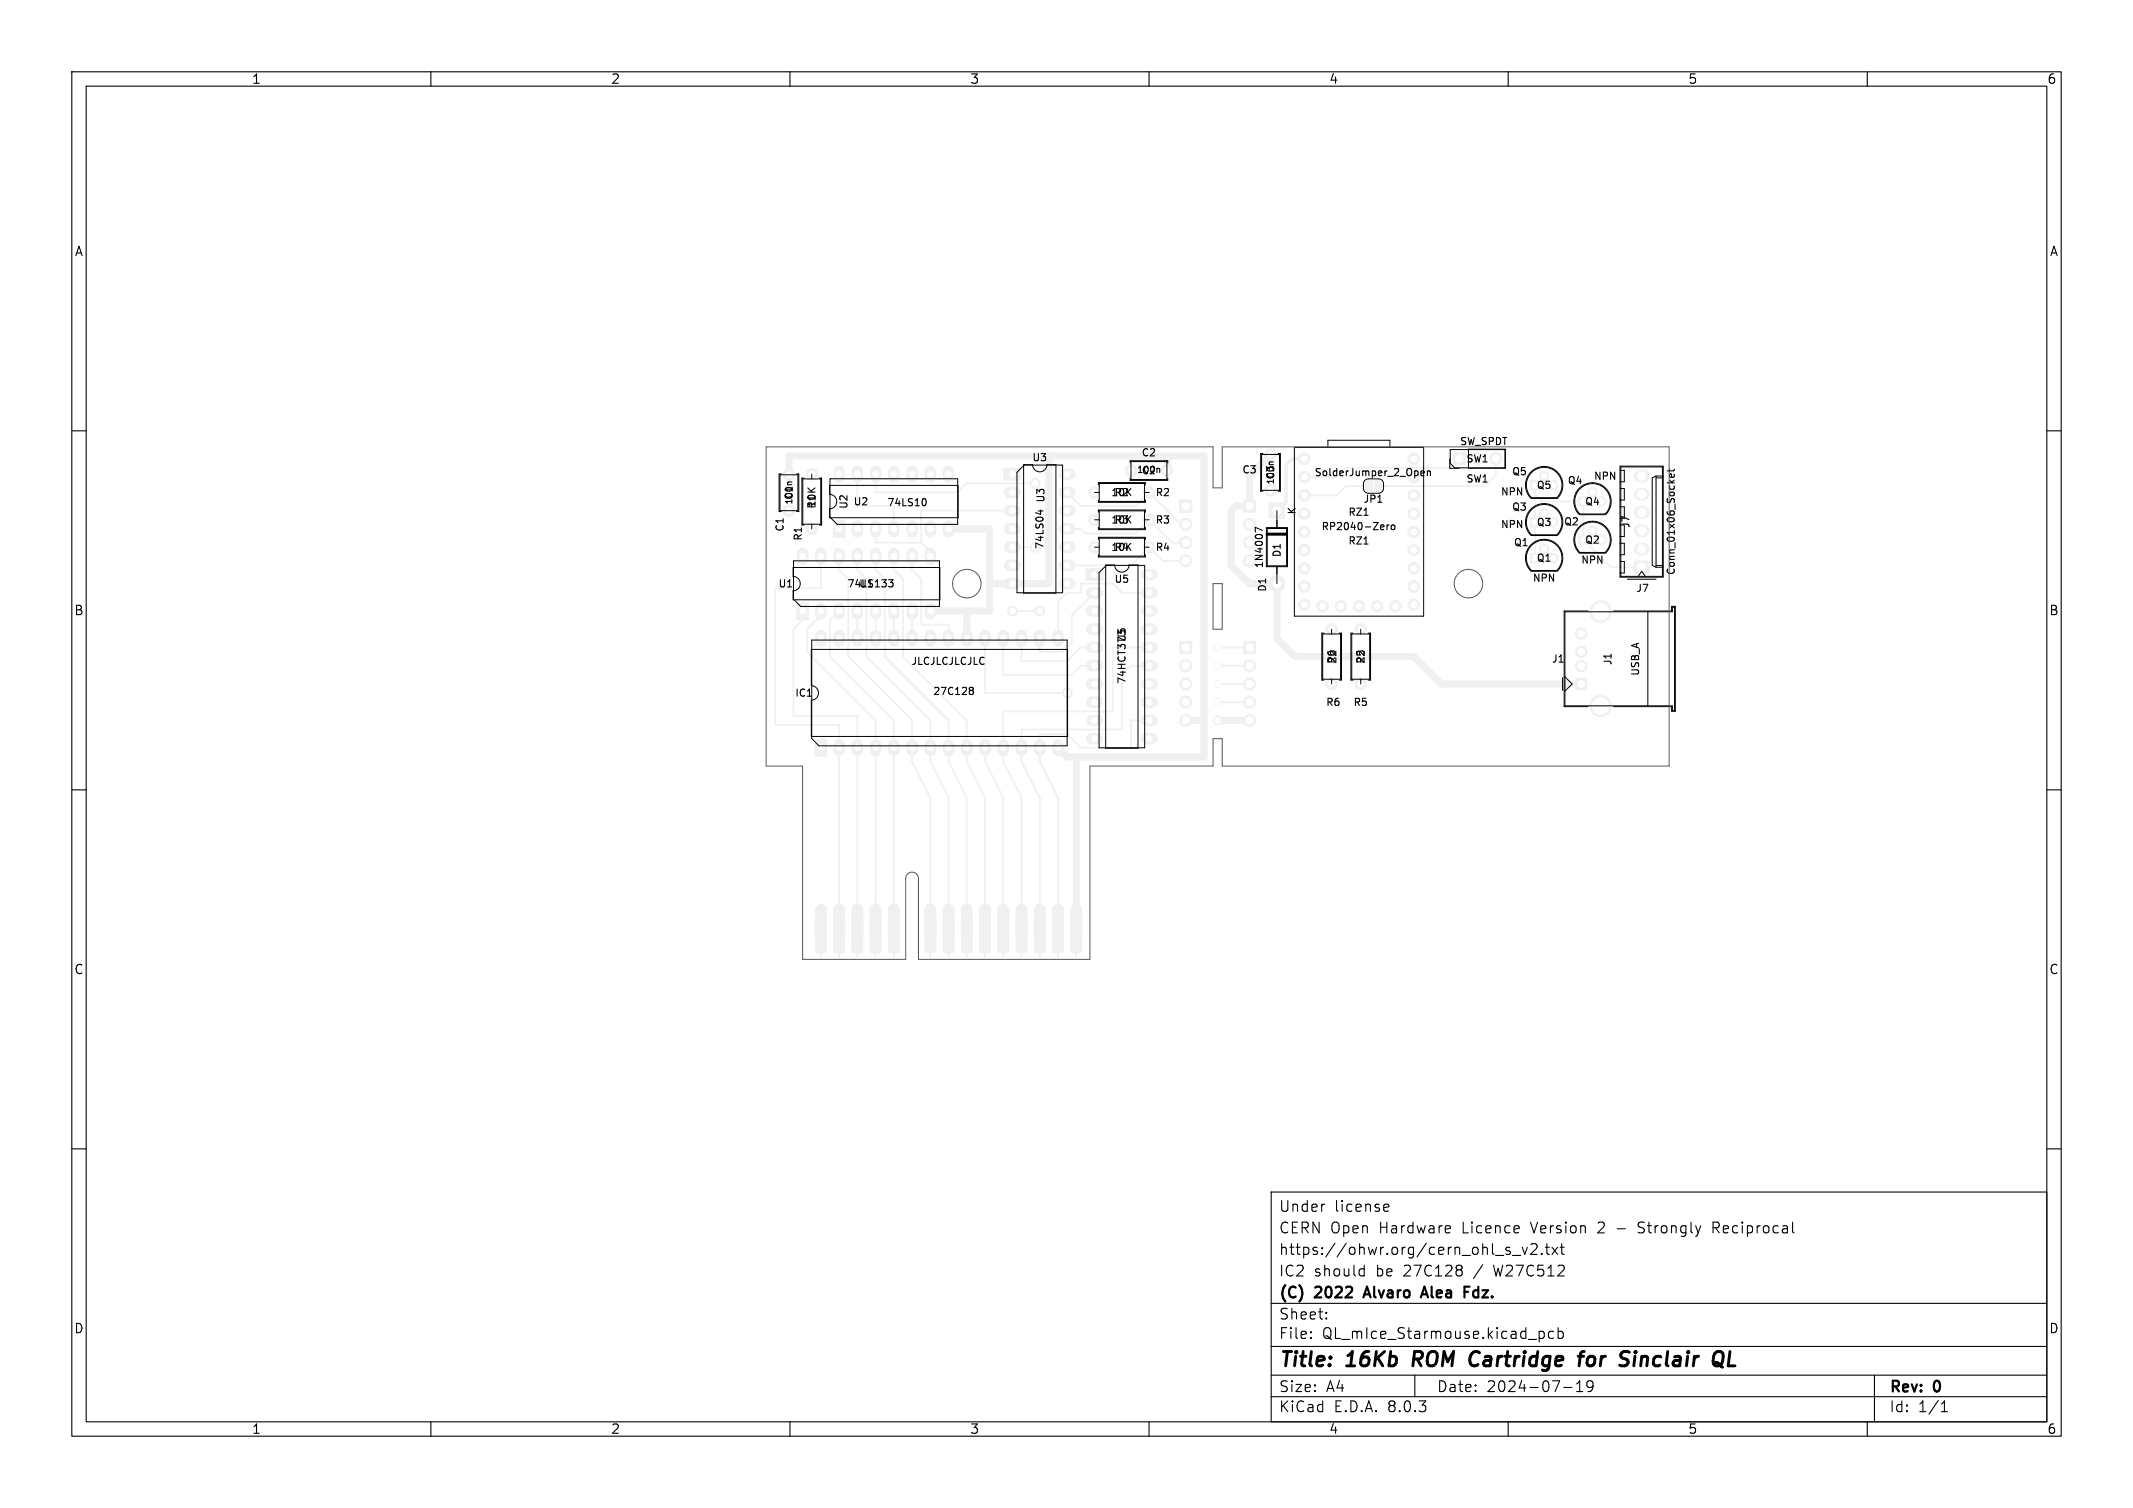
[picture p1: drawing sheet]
<svg xmlns="http://www.w3.org/2000/svg" width="297mm" height="210mm" viewBox="0 0 297 210" stroke-linecap="round" stroke-linejoin="round" font-family="sans-serif">
<g fill="none" stroke="#f0f0f0" stroke-width=".3">
<path d="M114.3 132.6v.6M116.8 132.7v.6M119.4 132.7v.6M121.9 132.7v.6M124.5 132.6v.6M129.5 132.6v.6M132.1 132.6v.6M134.6 132.6v.6M137.2 132.6v.6M139.7 132.6v.6M142.2 132.6v.6M144.8 132.6v.6"/>
<path d="M147.3 132.6v.6M149.9 132.6v.6"/>
</g>
<g fill="#f0f0f0" stroke="#f0f0f0" stroke-width=".14">
<path d="M116 72.5h1.6v2.4h-1.6z"/>
<path d="M219.4 94.4h1.5v1.7h-1.5z"/>
<path d="M227.6 78.2l.2-.1 1.8 .1 .1 .2-.1 1.4-.2 .1-1.8-.1-.1-.2z"/>
<path d="M219.8 74.5h1.3v1.3h-1.3z"/>
<path d="M151.2 79.2h2.4v1.6h-2.4z"/>
<path d="M219.8 69.2h1.3v1.3h-1.3z"/>
<path d="M213.1 66.9h1.3v1.3h-1.3z"/>
<path d="M202.4 63h1.6v1.7h-1.6z"/>
<path d="M191.4 66.9h.6l.2 .2a.95 .95 0 0 1 .2 1l-.3 .3h-.7z"/>
<path d="M190.3 67.1l.2-.2h.6v1.5h-.6l-.2-.1a.95 .95 0 0 1-.2-1z"/>
<path d="M213.1 77.1h1.3v1.3h-1.3z"/>
<path d="M111 83.9h1.6v2.4h-1.6z"/>
<path d="M139.8 65.2h2.4v1.6h-2.4z"/>
<path d="M113.5 102.9h1.6v2.4h-1.6z"/>
<path d="M213.1 72.1h1.3v1.3h-1.3z"/>
<path d="M176.7 70h2.2v2.2h-2.2z"/>
<path d="M164.3 89.3h1.6v1.7h-1.6z"/>
<path d="M113.6 127.7h1.2l.2 .1 .1 4.6-.2 .3h-1.1l-.2-.2z"/>
<path d="M113.7 126.2a.76 .76 0 0 1 .9-.2 .76 .76 0 0 1 .5 .7v3.5a.76 .76 0 0 1-.8 .7 .76 .76 0 0 1-.8-.7v-3.5z"/>
<path d="M116.1 127.8l1.3-.1 .2 .2v4.6l-.1 .2h-1.2l-.2-.1z"/>
<path d="M116.2 126.2a.76 .76 0 0 1 .9-.2 .76 .76 0 0 1 .5 .7v3.5a.76 .76 0 0 1-.8 .7 .76 .76 0 0 1-.7-.7v-3.5z"/>
<path d="M118.7 127.8l1.2-.1 .2 .2v4.6l-.1 .2h-1.2l-.2-.1z"/>
<path d="M118.8 126.2a.76 .76 0 0 1 .8-.2 .76 .76 0 0 1 .5 .7v3.5a.76 .76 0 0 1-.7 .7 .76 .76 0 0 1-.8-.7v-3.5z"/>
<path d="M121.2 127.8l1.3-.1 .2 .2v4.6l-.2 .2h-1.1l-.2-.1z"/>
<path d="M121.3 126.2a.76 .76 0 0 1 .9-.2 .76 .76 0 0 1 .5 .7v3.5a.76 .76 0 0 1-.8 .7 .76 .76 0 0 1-.7-.7v-3.5z"/>
<path d="M123.8 127.7h1.2l.2 .1v4.6l-.1 .3h-1.2l-.2-.2z"/>
<path d="M124 126.1a.76 .76 0 0 1 .8-.1 .76 .76 0 0 1 .4 .7v3.4a.76 .76 0 0 1-.7 .8 .76 .76 0 0 1-.8-.8v-3.4l.1-.4z"/>
<path d="M128.8 127.7l1.3-.1 .2 .2v4.6l-.1 .2h-1.2l-.2-.1z"/>
<path d="M129.1 126.1a.76 .76 0 0 1 .8-.1 .76 .76 0 0 1 .4 .7v3.4a.76 .76 0 0 1-.8 .8 .76 .76 0 0 1-.7-.8v-3.4v-.4z"/>
<path d="M131.4 127.7h1.2l.2 .1v4.6l-.1 .3h-1.2l-.2-.2z"/>
<path d="M131.5 126.2a.76 .76 0 0 1 .8-.2 .76 .76 0 0 1 .5 .7v3.5a.76 .76 0 0 1-.7 .7 .76 .76 0 0 1-.8-.7v-3.5z"/>
<path d="M133.9 127.7h1.3l.2 .1v4.6l-.2 .3h-1.1l-.2-.2z"/>
<path d="M134 126.2a.76 .76 0 0 1 .9-.2 .76 .76 0 0 1 .5 .7v3.5a.76 .76 0 0 1-.8 .7 .76 .76 0 0 1-.7-.7v-3.5z"/>
<path d="M136.5 127.7h1.2l.2 .1v4.6l-.1 .2-1.2 .1-.2-.2z"/>
<path d="M136.6 126.2a.76 .76 0 0 1 .8-.2 .76 .76 0 0 1 .5 .7v3.5a.76 .76 0 0 1-.7 .7 .76 .76 0 0 1-.8-.7v-3.5z"/>
<path d="M139 127.7h1.2l.2 .1 .1 4.6-.2 .2-1.1 .1-.2-.2z"/>
<path d="M139.1 126.2a.76 .76 0 0 1 .9-.2 .76 .76 0 0 1 .5 .7v3.5a.76 .76 0 0 1-.8 .7 .76 .76 0 0 1-.8-.7v-3.5z"/>
<path d="M141.5 127.7h1.3l.2 .1v4.6l-.1 .2-1.2 .1-.2-.2z"/>
<path d="M141.6 126.2a.76 .76 0 0 1 .9-.2 .76 .76 0 0 1 .5 .7v3.5a.76 .76 0 0 1-.8 .7 .76 .76 0 0 1-.7-.7v-3.5z"/>
<path d="M144.1 127.7h1.2l.2 .1 .1 4.6-.2 .2-1.1 .1-.2-.2z"/>
<path d="M144.3 126.1a.76 .76 0 0 1 .8-.1 .76 .76 0 0 1 .4 .7v3.4a.76 .76 0 0 1-.7 .8 .76 .76 0 0 1-.8-.8v-3.4l.1-.4z"/>
<path d="M146.6 127.7h1.3l.2 .1v4.6l-.2 .3h-1.1l-.2-.2z"/>
<path d="M146.7 126.2a.76 .76 0 0 1 .9-.2 .76 .76 0 0 1 .5 .7v3.5a.76 .76 0 0 1-.8 .7 .76 .76 0 0 1-.7-.7v-3.5z"/>
<path d="M149.2 127.7h1.2l.2 .1v4.6l-.1 .3h-1.2l-.2-.2z"/>
<path d="M149.4 126.1a.76 .76 0 0 1 .8-.1 .76 .76 0 0 1 .4 .7v3.5a.76 .76 0 0 1-.7 .7 .76 .76 0 0 1-.8-.7v-3.5l.1-.3z"/>
<path d="M173.1 69.6h1.7v1.7h-1.7z"/>
<path d="M173.1 89.3h1.7v1.7h-1.7z"/>
<path d="M164.3 69.6h1.6v1.7h-1.6z"/>
<circle cx="113" cy="73.7" r=".8"/>
<circle cx="113" cy="66" r=".8"/>
<circle cx="176.9" cy="63.3" r=".8"/>
<circle cx="176.9" cy="68.3" r=".8"/>
<circle cx="196.8" cy="63.9" r=".8"/>
<circle cx="196.8" cy="69" r=".8"/>
<circle cx="196.8" cy="71.5" r=".8"/>
<circle cx="196.8" cy="74.1" r=".8"/>
<circle cx="196.8" cy="76.6" r=".8"/>
<circle cx="196.8" cy="79.1" r=".8"/>
<circle cx="196.8" cy="81.7" r=".8"/>
<circle cx="196.8" cy="84.2" r=".8"/>
<circle cx="194.3" cy="84.4" r=".8"/>
<circle cx="191.8" cy="84.4" r=".8"/>
<circle cx="189.2" cy="84.4" r=".8"/>
<circle cx="186.7" cy="84.4" r=".8"/>
<circle cx="184.1" cy="84.4" r=".8"/>
<circle cx="181.6" cy="84.2" r=".8"/>
<circle cx="181.6" cy="81.7" r=".8"/>
<circle cx="181.6" cy="79.1" r=".8"/>
<circle cx="181.6" cy="76.6" r=".8"/>
<circle cx="181.6" cy="74.1" r=".8"/>
<circle cx="181.6" cy="71.5" r=".8"/>
<circle cx="181.6" cy="69" r=".8"/>
<circle cx="181.6" cy="63.9" r=".8"/>
<circle cx="181.6" cy="66.4" r=".8"/>
<circle cx="109.9" cy="71.1" r=".8"/>
<circle cx="109.9" cy="66.1" r=".8"/>
<circle cx="220.2" cy="92.7" r=".8"/>
<circle cx="220.2" cy="90.7" r=".8"/>
<circle cx="220.2" cy="88.2" r=".8"/>
<circle cx="222.9" cy="98.3" r="1.5"/>
<circle cx="222.9" cy="85.2" r="1.5"/>
<circle cx="221.7" cy="73.9" r=".65"/>
<circle cx="223" cy="75.2" r=".65"/>
<circle cx="221.7" cy="68.6" r=".65"/>
<circle cx="223" cy="69.8" r=".65"/>
<circle cx="215" cy="66.3" r=".65"/>
<circle cx="216.3" cy="67.6" r=".65"/>
<circle cx="205.7" cy="63.9" r=".85"/>
<circle cx="208.3" cy="63.9" r=".85"/>
<circle cx="189.5" cy="87.6" r=".8"/>
<circle cx="189.5" cy="95.2" r=".8"/>
<circle cx="215" cy="76.4" r=".65"/>
<circle cx="216.3" cy="77.7" r=".65"/>
<circle cx="152.4" cy="76.2" r=".8"/>
<circle cx="160" cy="76.2" r=".8"/>
<circle cx="185.4" cy="87.6" r=".8"/>
<circle cx="185.4" cy="95.2" r=".8"/>
<circle cx="215" cy="71.5" r=".65"/>
<circle cx="216.3" cy="72.7" r=".65"/>
<circle cx="152.4" cy="68.6" r=".8"/>
<circle cx="160" cy="68.6" r=".8"/>
<circle cx="157.5" cy="65.5" r=".8"/>
<circle cx="162.5" cy="65.5" r=".8"/>
<circle cx="177.8" cy="81.3" r="1.1"/>
<circle cx="152.4" cy="72.4" r=".8"/>
<circle cx="160" cy="72.4" r=".8"/>
<circle cx="165.1" cy="92.7" r=".85"/>
<circle cx="165.1" cy="95.2" r=".85"/>
<circle cx="165.1" cy="97.8" r=".85"/>
<circle cx="165.1" cy="100.3" r=".85"/>
<circle cx="174" cy="73" r=".85"/>
<circle cx="174" cy="75.6" r=".85"/>
<circle cx="174" cy="78.1" r=".85"/>
<circle cx="174" cy="92.7" r=".85"/>
<circle cx="174" cy="95.2" r=".85"/>
<circle cx="174" cy="97.8" r=".85"/>
<circle cx="174" cy="100.3" r=".85"/>
<circle cx="165.1" cy="73" r=".85"/>
<circle cx="165.1" cy="75.6" r=".85"/>
<circle cx="165.1" cy="78.1" r=".85"/>
<circle cx="169.5" cy="100.3" r=".6"/>
<circle cx="148.6" cy="96.5" r=".7"/>
<circle cx="144.8" cy="85.1" r=".7"/>
<circle cx="141" cy="85.1" r=".7"/>
<circle cx="144.1" cy="76.2" r=".7"/>
<circle cx="144.1" cy="67.3" r=".7"/>
<circle cx="169.5" cy="90.2" r=".5"/>
<circle cx="169.5" cy="92.7" r=".5"/>
<circle cx="169.5" cy="95.3" r=".5"/>
<circle cx="169.5" cy="97.8" r=".5"/>
</g>
<g fill="none" stroke="#f0f0f0" stroke-width="1.6">
<path d="M111.8 77.1v.8M114.3 77.1v.8M116.8 65.6v.8M116.8 77.1v.8M119.4 65.6v.8M119.4 73.3v.8M119.4 77.1v.8M121.9 65.6v.8M121.9 73.3v.8M121.9 77.1v.8M124.5 65.6v.8M124.5 73.3v.8"/>
<path d="M124.5 77.1v.8M127 65.6v.8M127 73.3v.8M127 77.1v.8M129.5 65.6v.8M129.5 73.3v.8M129.5 77.1v.8M132.1 65.6v.8M132.1 73.3v.8M140.6 68.6h.8M140.6 71.1h.8M140.6 73.7h.8"/>
<path d="M140.6 76.2h.8M140.6 78.7h.8M148.2 68.6h.8M148.2 71.1h.8M148.2 73.7h.8M148.2 76.2h.8M148.2 78.7h.8M148.2 66h.8M114.3 84.7v.8M114.3 88.5v.8M116.8 84.7v.8M116.8 88.5v.8"/>
<path d="M119.4 84.7v.8M119.4 88.5v.8M121.9 84.7v.8M121.9 88.5v.8M124.5 84.7v.8M124.5 88.5v.8M127 84.7v.8M127 88.5v.8M129.5 84.7v.8M129.5 88.5v.8M132.1 88.5v.8M134.6 88.5v.8"/>
<path d="M137.2 88.5v.8M139.7 88.5v.8M140.6 81.3h.8M142.2 88.5v.8M144.8 88.5v.8M147.3 88.5v.8M148.2 81.3h.8M152 82.6h.8M152 85.1h.8M152 87.6h.8M152 90.2h.8M152 92.7h.8"/>
<path d="M152 95.3h.8M152 97.8h.8M159.6 82.6h.8M159.6 85.1h.8M159.6 87.6h.8M159.6 90.2h.8M159.6 92.7h.8M159.6 95.3h.8M159.6 97.8h.8M159.6 80h.8M116.8 103.7v.8M119.4 103.7v.8"/>
<path d="M121.9 103.7v.8M124.5 103.7v.8M127 103.7v.8M129.5 103.7v.8M132.1 103.7v.8M134.6 103.7v.8M137.2 103.7v.8M139.7 103.7v.8M142.2 103.7v.8M144.8 103.7v.8M147.3 103.7v.8M152 100.3h.8"/>
<path d="M152 102.9h.8M159.6 100.3h.8M159.6 102.9h.8"/>
</g>
<path d="M228.4 76.5h.4M228.4 73.9h.4M228.4 71.4h.4M228.4 68.8h.4M228.4 66.3h.4" fill="none" stroke="#f0f0f0" stroke-width="1.7"/>
<path d="M109.9 66.1v-2.6h57.7v41.9h-19l-1.3-1.3M132.1 73.7h5.7v11.4h-8.3M146 63.5v17.8h-8.2M162.6 64.1v1.4M176.9 63.3l-2.9 2.9v4.3h-1.9l-.7 .6v7.6l2.6 2.6h3.8v7.6l2.5 2.5h16.5l3.9 3.9h19.5M134.6 85.1v3.8M149.9 105.4v23M165.1 100.3h2.5M169.5 100.3h4.5" fill="none" stroke="#f0f0f0" stroke-width="1"/>
<g fill="none" stroke="#f0f0f0" stroke-width=".25">
<path d="M114.3 77.5v4.4h-6.4v19.1h8.9v26M116.8 77.5v1.9l1.3 1.2v10.8l8.9 8.9v5.7l2.5 5.1v15.9M119.4 66v4.5h5.1v3.2M119.4 77.5v1.9l1.2 1.2v10.8l8.9 8.9v5.7l2.6 5.1v15.9M121.9 77.5v1.9l1.3 1.2v10.8l8.9 8.9v5.7l2.5 5.1v15.9M121.9 66v2.6h11.4l1.3-1.3h9.5M121.9 73.7v1.9h6.4M124.5 77.5v1.9l1.2 1.2v10.8l8.9 8.9v5.7l2.6 5.1v15.9M127 77.5v1.9l1.3 1.2v6.4h3.8v1.9M128.3 75.6l1.2 1.2M141 71.1h-12.7v4.5M141 76.2h3.1"/>
<path d="M148.6 68.6l1.9 1.9h7.6l1.9-1.9 4.5 4.4M148.6 73.7h1.9l.6 .6h7l1.9-1.9 3.2 3.2h1.9M165.1 78.1h-3.2l-1.9-1.9-2.5 2.5h-8.9M181.6 66.4h3.2M190.6 67.7h-3.1l-1.3 1.3h-4.6M203.2 63.9l-1.3 1.3h-14.6M208.3 63.9v2.3l-1.5 1.5h-14.9M213.7 68.8l1 1h5.8v5.4l3.8 3.8h4.3M213.7 67.6v10.1M111.8 85.1v1.3l-1.3 1.2v12.1h8.9v27.3M114.3 85.7l-1.9 1.9v3.2l9.5 9.5v26.7M116.8 85.1l-1.2 1.3v5l8.9 8.9v26.7"/>
<path d="M119.4 85.1v3.8M121.9 85.1v3.8M124.5 85.1v3.8M127 85.1v3.8M137.2 88.9v7.6h11.4M139.7 88.9v5.1h9.5l1.3-1.3h1.9M141 85.1h3.8M142.2 88.9v3.2h6.4l1.9-1.9h1.9M152.4 82.6l-3.2 3.1v3.8l-1.2 1.3h-3.2v-1.9M160 82.6h-3.8l-1.3-1.3h-4.4v1.3h-1.9l-1.3 1.2v5.1M160 92.7h-2.5l-1.3 1.3v7.6h-14v4.4l2.6 5.1v17.3M160 90.2h-5.1v8.9h-15.2v6.9l2.5 5.1v17.3"/>
<path d="M169.5 90.2h4.5M169.5 92.7h4.5M169.5 95.3h4.5M169.5 97.8h4.5M137.2 104.1v1.9l2.5 5.1v15.9M160 100.3h-2.5v3.8h-7l-1.9-1.9h-3.8v3.8l2.5 5.1v17.3"/>
</g>
<path d="M181.6 63.9h-1.7l-.8 .9v5.1l-1.3 1.2" fill="none" stroke="#f0f0f0" stroke-width=".51"/>
<g fill="#fff" stroke="#fff" stroke-width=".14">
<circle cx="169.5" cy="100.3" r=".4"/>
<circle cx="148.6" cy="96.5" r=".4"/>
<circle cx="144.8" cy="85.1" r=".4"/>
<circle cx="141" cy="85.1" r=".4"/>
<circle cx="144.1" cy="76.2" r=".4"/>
<circle cx="144.1" cy="67.3" r=".4"/>
<circle cx="169.5" cy="90.2" r=".4"/>
<circle cx="169.5" cy="92.7" r=".4"/>
<circle cx="169.5" cy="95.3" r=".4"/>
<circle cx="169.5" cy="97.8" r=".4"/>
<circle cx="116.8" cy="73.7" r=".4"/>
<circle cx="119.4" cy="73.7" r=".4"/>
<circle cx="121.9" cy="73.7" r=".4"/>
<circle cx="124.5" cy="73.7" r=".4"/>
<circle cx="127" cy="73.7" r=".4"/>
<circle cx="129.5" cy="73.7" r=".4"/>
<circle cx="132.1" cy="73.7" r=".4"/>
<circle cx="132.1" cy="66" r=".4"/>
<circle cx="129.5" cy="66" r=".4"/>
<circle cx="127" cy="66" r=".4"/>
<circle cx="124.5" cy="66" r=".4"/>
<circle cx="121.9" cy="66" r=".4"/>
<circle cx="119.4" cy="66" r=".4"/>
<circle cx="116.8" cy="66" r=".4"/>
<circle cx="113" cy="73.7" r=".4"/>
<circle cx="113" cy="66" r=".4"/>
<circle cx="176.9" cy="63.3" r=".4"/>
<circle cx="176.9" cy="68.3" r=".4"/>
<circle cx="196.8" cy="63.9" r=".4"/>
<circle cx="196.8" cy="69" r=".4"/>
<circle cx="196.8" cy="71.5" r=".4"/>
<circle cx="196.8" cy="74.1" r=".4"/>
<circle cx="196.8" cy="76.6" r=".4"/>
<circle cx="196.8" cy="79.1" r=".4"/>
<circle cx="196.8" cy="81.7" r=".4"/>
<circle cx="196.8" cy="84.2" r=".4"/>
<circle cx="194.3" cy="84.4" r=".4"/>
<circle cx="191.8" cy="84.4" r=".4"/>
<circle cx="189.2" cy="84.4" r=".4"/>
<circle cx="186.7" cy="84.4" r=".4"/>
<circle cx="184.1" cy="84.4" r=".4"/>
<circle cx="181.6" cy="84.2" r=".4"/>
<circle cx="181.6" cy="81.7" r=".4"/>
<circle cx="181.6" cy="79.1" r=".4"/>
<circle cx="181.6" cy="76.6" r=".4"/>
<circle cx="181.6" cy="74.1" r=".4"/>
<circle cx="181.6" cy="71.5" r=".4"/>
<circle cx="181.6" cy="69" r=".4"/>
<circle cx="181.6" cy="63.9" r=".4"/>
<circle cx="181.6" cy="66.4" r=".4"/>
<circle cx="109.9" cy="71.1" r=".4"/>
<circle cx="109.9" cy="66.1" r=".4"/>
<circle cx="220.2" cy="95.3" r=".47"/>
<circle cx="220.2" cy="92.8" r=".48"/>
<circle cx="220.2" cy="90.8" r=".48"/>
<circle cx="220.2" cy="88.3" r=".47"/>
<circle cx="222.9" cy="98.3" r="1.15"/>
<circle cx="222.9" cy="85.2" r="1.15"/>
<circle cx="228.6" cy="79" r=".6"/>
<circle cx="228.6" cy="76.5" r=".6"/>
<circle cx="228.6" cy="73.9" r=".6"/>
<circle cx="228.6" cy="71.4" r=".6"/>
<circle cx="228.6" cy="68.8" r=".6"/>
<circle cx="228.6" cy="66.3" r=".6"/>
<circle cx="220.5" cy="75.2" r=".37"/>
<circle cx="221.7" cy="73.9" r=".37"/>
<circle cx="223" cy="75.2" r=".37"/>
<circle cx="152.4" cy="80" r=".4"/>
<circle cx="152.4" cy="82.6" r=".4"/>
<circle cx="152.4" cy="85.1" r=".4"/>
<circle cx="152.4" cy="87.6" r=".4"/>
<circle cx="152.4" cy="90.2" r=".4"/>
<circle cx="152.4" cy="92.7" r=".4"/>
<circle cx="152.4" cy="95.3" r=".4"/>
<circle cx="152.4" cy="97.8" r=".4"/>
<circle cx="152.4" cy="100.3" r=".4"/>
<circle cx="152.4" cy="102.9" r=".4"/>
<circle cx="160" cy="102.9" r=".4"/>
<circle cx="160" cy="100.3" r=".4"/>
<circle cx="160" cy="97.8" r=".4"/>
<circle cx="160" cy="95.3" r=".4"/>
<circle cx="160" cy="92.7" r=".4"/>
<circle cx="160" cy="90.2" r=".4"/>
<circle cx="160" cy="87.6" r=".4"/>
<circle cx="160" cy="85.1" r=".4"/>
<circle cx="160" cy="82.6" r=".4"/>
<circle cx="160" cy="80" r=".4"/>
<circle cx="220.5" cy="69.8" r=".37"/>
<circle cx="221.7" cy="68.6" r=".37"/>
<circle cx="223" cy="69.8" r=".37"/>
<circle cx="213.7" cy="67.6" r=".37"/>
<circle cx="215" cy="66.3" r=".37"/>
<circle cx="216.3" cy="67.6" r=".37"/>
<circle cx="203.2" cy="63.9" r=".5"/>
<circle cx="208.3" cy="63.9" r=".5"/>
<circle cx="189.5" cy="87.6" r=".4"/>
<circle cx="189.5" cy="95.3" r=".4"/>
<circle cx="213.7" cy="77.7" r=".37"/>
<circle cx="215" cy="76.4" r=".37"/>
<circle cx="216.3" cy="77.7" r=".37"/>
<circle cx="111.8" cy="85.1" r=".4"/>
<circle cx="114.3" cy="85.1" r=".4"/>
<circle cx="116.8" cy="85.1" r=".4"/>
<circle cx="119.4" cy="85.1" r=".4"/>
<circle cx="121.9" cy="85.1" r=".4"/>
<circle cx="124.5" cy="85.1" r=".4"/>
<circle cx="127" cy="85.1" r=".4"/>
<circle cx="129.5" cy="85.1" r=".4"/>
<circle cx="129.5" cy="77.5" r=".4"/>
<circle cx="127" cy="77.5" r=".4"/>
<circle cx="124.5" cy="77.5" r=".4"/>
<circle cx="121.9" cy="77.5" r=".4"/>
<circle cx="119.4" cy="77.5" r=".4"/>
<circle cx="116.8" cy="77.5" r=".4"/>
<circle cx="114.3" cy="77.5" r=".4"/>
<circle cx="111.8" cy="77.5" r=".4"/>
<circle cx="141" cy="66" r=".4"/>
<circle cx="141" cy="68.6" r=".4"/>
<circle cx="141" cy="71.1" r=".4"/>
<circle cx="141" cy="73.7" r=".4"/>
<circle cx="141" cy="76.2" r=".4"/>
<circle cx="141" cy="78.7" r=".4"/>
<circle cx="141" cy="81.3" r=".4"/>
<circle cx="148.6" cy="81.3" r=".4"/>
<circle cx="148.6" cy="78.7" r=".4"/>
<circle cx="148.6" cy="76.2" r=".4"/>
<circle cx="148.6" cy="73.7" r=".4"/>
<circle cx="148.6" cy="71.1" r=".4"/>
<circle cx="148.6" cy="68.6" r=".4"/>
<circle cx="148.6" cy="66" r=".4"/>
<circle cx="152.4" cy="76.2" r=".4"/>
<circle cx="160" cy="76.2" r=".4"/>
<circle cx="185.4" cy="87.6" r=".4"/>
<circle cx="185.4" cy="95.3" r=".4"/>
<circle cx="114.3" cy="104.1" r=".4"/>
<circle cx="116.8" cy="104.1" r=".4"/>
<circle cx="119.4" cy="104.1" r=".4"/>
<circle cx="121.9" cy="104.1" r=".4"/>
<circle cx="124.5" cy="104.1" r=".4"/>
<circle cx="127" cy="104.1" r=".4"/>
<circle cx="129.5" cy="104.1" r=".4"/>
<circle cx="132.1" cy="104.1" r=".4"/>
<circle cx="134.6" cy="104.1" r=".4"/>
<circle cx="137.2" cy="104.1" r=".4"/>
<circle cx="139.7" cy="104.1" r=".4"/>
<circle cx="142.2" cy="104.1" r=".4"/>
<circle cx="144.8" cy="104.1" r=".4"/>
<circle cx="147.3" cy="104.1" r=".4"/>
<circle cx="147.3" cy="88.9" r=".4"/>
<circle cx="144.8" cy="88.9" r=".4"/>
<circle cx="142.2" cy="88.9" r=".4"/>
<circle cx="139.7" cy="88.9" r=".4"/>
<circle cx="137.2" cy="88.9" r=".4"/>
<circle cx="134.6" cy="88.9" r=".4"/>
<circle cx="132.1" cy="88.9" r=".4"/>
<circle cx="129.5" cy="88.9" r=".4"/>
<circle cx="127" cy="88.9" r=".4"/>
<circle cx="124.5" cy="88.9" r=".4"/>
<circle cx="121.9" cy="88.9" r=".4"/>
<circle cx="119.4" cy="88.9" r=".4"/>
<circle cx="116.8" cy="88.9" r=".4"/>
<circle cx="114.3" cy="88.9" r=".4"/>
<circle cx="213.7" cy="72.7" r=".37"/>
<circle cx="215" cy="71.5" r=".37"/>
<circle cx="216.3" cy="72.7" r=".37"/>
<circle cx="152.4" cy="68.6" r=".4"/>
<circle cx="160" cy="68.6" r=".4"/>
<circle cx="157.5" cy="65.5" r=".4"/>
<circle cx="162.5" cy="65.5" r=".4"/>
<circle cx="177.8" cy="71.1" r=".55"/>
<circle cx="177.8" cy="81.3" r=".55"/>
<circle cx="152.4" cy="72.4" r=".4"/>
<circle cx="160" cy="72.4" r=".4"/>
<circle cx="165.1" cy="90.2" r=".5"/>
<circle cx="165.1" cy="92.7" r=".5"/>
<circle cx="165.1" cy="95.3" r=".5"/>
<circle cx="165.1" cy="97.8" r=".5"/>
<circle cx="165.1" cy="100.3" r=".5"/>
<circle cx="174" cy="70.5" r=".5"/>
<circle cx="174" cy="73" r=".5"/>
<circle cx="174" cy="75.6" r=".5"/>
<circle cx="174" cy="78.1" r=".5"/>
<circle cx="174" cy="90.2" r=".5"/>
<circle cx="174" cy="92.7" r=".5"/>
<circle cx="174" cy="95.3" r=".5"/>
<circle cx="174" cy="97.8" r=".5"/>
<circle cx="174" cy="100.3" r=".5"/>
<circle cx="165.1" cy="70.5" r=".5"/>
<circle cx="165.1" cy="73" r=".5"/>
<circle cx="165.1" cy="75.6" r=".5"/>
<circle cx="165.1" cy="78.1" r=".5"/>
</g>
<g fill="none" stroke="#000" stroke-width=".15">
<path d="M10 10h277v190h-277zM12 12h273v186h-273zM60 10v2M110 10v2M160 10v2M210 10v2M260 10v2M10 60h2M285 60h2M110.3 67.1h-.5l-.1 .3M128.6 69.4a.53 .53 0 0 1 .4 .5 .53 .53 0 0 1-.4 .5M144.6 71.2h.6"/>
<path d="M144.9 71v.6M161.2 65.2l.3 .1v.5M175.8 73.9l-1-.5v.7M177.3 64.3l-.5 .1v.3M191.8 69.9h.6M193.1 73.1v.7M193.4 73.1l-.3 .2M193.8 73.1h.2l.2 .2v.3l-.2 .2-.2-.1-.1-.1zM197.8 65.9l.5-.1v-.2h-.3l-.2 .1 .1 .5h.4M198.7 65.7l.2-.1h.2l.1 .6M198.7 65.6v.6M232.5 65.3v.4"/>
<path d="M233.1 66v.3l-.1 .2-.5-.1v-.4h.2l.1 .5M233.1 65.3l-.1 .3h-.9M123.7 80.7h.7l-.4 .4 .3 .1 .1 .3-.2 .2h-.3M135.1 96.1h.1M135.1 95.8l.2-.1 .2 .1v.2l-.2 .1M135.2 96.1h.1M135.2 96.1l-.1 .1M135.3 96.1l.2 .2v.3l-.2 .1h-.2M10 110h2M285 110h2M10 160h2M285 160h2"/>
<path d="M177 166h108v32h-108zM184.3 167.7h.2M189.5 176.7l.5 .1M190 176.2v1.5M190 177.6l-.5 .1M192.9 167.7l.4 .1 .1 .3-.7 .1M193.3 168.6l-.4 .1M201.7 170.7l.2 .1 .1 .3-.8 .1M201.9 171.6l-.2 .1M203.5 176.3l.1 .2-.1 .2M203.5 177l.1 .1-.1 .5M209.9 174.2l.3 .1 .1 .2-.2 .2h-.3"/>
<path d="M209.9 173.7l.3 .1M210.6 174.8h1.1M212 173.7l.3 1 .4-1M213.2 173.3l.2-.1 .5 .1a.41 .41 0 0 1 .1 .5l-.9 .9h.9M214.7 174.6v.1M214.7 174.6h-.1l.1 .1M215.2 173.7h.5M215.4 173.2v1.3l.1 .1 .2 .1M216.1 173.7l.8 1M216.9 173.7l-.8 1M217.2 173.7h.6M217.5 173.2v1.3v.1l.3 .1"/>
<path d="M228.1 171.6l.2 .1M228.2 170.3l-.1 .2 .1 .3M238.5 171h.6M239.1 170.2h-.6v1.5M249.7 171.6l.1 .1M60 198v2M110 198v2M160 198v2M177 194.5h108M177 191.5h108M177 187.5h108M177 181.5h108"/>
<path d="M182.5 186.3h.1l-.1 .1M182.5 186.3v.1M182.5 185.5v.1M182.5 185.5h.1l-.1 .1M184.7 183.6v.1M184.7 183.6h-.1l.1 .1M184.7 182.8v.1M184.7 182.8h-.1l.1 .1M197 191.5v3M210 198v2M214.3 185.5l.4-.1 .3 .3v.4l-.1 .2-.2 .1-.4-.1M216.3 185.5l-.4-.1-.3 .3v.4l.1 .2 .2 .1 .4-.1"/>
<path d="M217 185.5l.4-.1 .3 .3v.4l-.2 .2-.1 .1-.4-.1M217 184.9v1.5M217.7 193.2h1.2M219.5 193.8h.9M219.5 192.7l.5-.4v1.5M221.8 192.9l-.3 .3h-.3l-.2-.3v-.3l.1-.2 .4-.1 .2 .1a.99 .99 0 0 1-.3 1.4h-.3M260 198v2M261 191.5v6.5M270.3 196.6h.9M270.3 195.5l.4-.4v1.5"/>
</g>
<g fill="none" stroke="#000" stroke-width=".14">
<path d="M108.6 66.1h2.5v5h-2.5zM108.8 66h-.3v5.2h.3M110.4 79h20.5v4.5h-20.5v-1.2a1 1 0 0 0 1-1 1 1 0 0 0-1-1zM110.5 78.1h20.3v6.4h-19.3l-1-1zM110.9 66h.3v5.2h-.3M111.8 66.7h2.5v6.3h-2.5zM112 66.6h-.3v6.5h.3M113 66v.7M113 73v.7M114.1 66.6h.3v6.5h-.3M115.5 67.6h17.9v4.5h-17.9v-1.2a1 1 0 0 0 1-1 1 1 0 0 0-1-1zM115.6 66.7h17.7v6.3h-16.7l-1-1z"/>
<path d="M141.6 65.8l1-1h5.4v17.8h-6.4zM142.5 64.7h1.3a1 1 0 0 0 1 1 1 1 0 0 0 1-1h1.2v17.9h-4.5zM152.4 76.2h.7M152.4 68.6h.7M152.4 72.4h.7M152.9 75.2v-.4h6.6v.4M152.9 67.5v-.3h6.6v.3M152.9 69.6v.4h6.6v-.4M152.9 71.4v-.4h6.6v.4M152.9 73.4v.4h6.6v-.4M152.9 77.2v.4h6.6v-.4M153.1 67.3h6.3v2.5h-6.3z"/>
<path d="M153.1 71.1h6.3v2.5h-6.3zM153.1 75h6.3v2.4h-6.3zM154 78.7h1.2a1 1 0 0 0 1 1 1 1 0 0 0 1-1h1.3v25.5h-4.5zM154 78.7h5.4v25.4h-6.4v-24.4zM157.4 64.5v-.3h5.2v.3M157.4 66.6v.3h5.2v-.3M157.5 64.3h5v2.5h-5zM159.4 76.2h.6M159.4 68.6h.6M159.4 72.4h.6M175.7 63.3h2.5v5h-2.5zM175.9 63.2h-.4v5.2h.4"/>
<path d="M176.3 73.5h3v5.4h-3zM176.3 74.3h3M176.3 74.4h3M176.3 74.5h3M176.4 73.6h2.8v5.2h-2.8zM176.4 74.3h2.8M177.8 71.1v2.5M177.8 78.8v2.5M178 63.2h.3v5.2h-.3M180.2 62.3h18v23.5h-18zM184.9 62.3v-1h8.6v1M190.5 66.7a.7 .7 0 0 0-.7 .7v.6a.7 .7 0 0 0 .7 .7h1.4a.7 .7 0 0 0 .7-.7v-.6a.7 .7 0 0 0-.7-.7"/>
<path d="M201.9 63.9v1.3h1.3M201.9 62.6h7.6v2.6h-6.9l-.7-.7zM204.5 62.6h5.1v2.6h-5.1zM213.2 69.4a2.6 2.6 0 0 1 0-3.7 2.6 2.6 0 0 1 3.6 0 2.6 2.6 0 0 1 0 3.7M213.2 79.5a2.6 2.6 0 0 1 0-3.6 2.6 2.6 0 0 1 3.6 0 2.6 2.6 0 0 1 0 3.6M213.2 74.6a2.6 2.6 0 0 1 0-3.7 2.6 2.6 0 0 1 3.6 0 2.6 2.6 0 0 1 0 3.7M213.2 69.4h3.6M213.2 79.6h3.6M213.2 74.6h3.6M213.2 79.5h3.5M213.3 79.5a2.48 2.48 0 0 1 0-3.6 2.48 2.48 0 0 1 3.5 0 2.48 2.48 0 0 1 0 3.6M216.7 69.3h-3.4a2.48 2.48 0 0 1 0-3.5 2.48 2.48 0 0 1 3.5 0 2.48 2.48 0 0 1 0 3.5"/>
<path d="M216.7 74.5h-3.4a2.48 2.48 0 0 1 0-3.5 2.48 2.48 0 0 1 3.5 0 2.48 2.48 0 0 1 0 3.5M219.9 77a2.6 2.6 0 0 1 0-3.7 2.6 2.6 0 0 1 3.7 0 2.6 2.6 0 0 1 0 3.7M219.9 71.7a2.6 2.6 0 0 1 0-3.7 2.6 2.6 0 0 1 3.7 0 2.6 2.6 0 0 1 0 3.7M219.9 77h3.6M219.9 71.7h3.6M220 76.9h3.5a2.48 2.48 0 0 0 0-3.5 2.48 2.48 0 0 0-3.5 0 2.48 2.48 0 0 0 0 3.5M220 71.6h3.5a2.48 2.48 0 0 0 0-3.5 2.48 2.48 0 0 0-3.5 0 2.48 2.48 0 0 0 0 3.5M225.6 64.9h6v15.5h-6zM225.6 65.5h.6v1.6h-.6M225.6 68h.6v1.6h-.6M225.6 70.6h.6v1.6h-.6M225.6 73.1h.6v1.6h-.6"/>
<path d="M225.6 75.7h.6v1.6h-.6M225.6 78.2h.6v1.6h-.6M225.7 65h5.8v15.3h-5.8zM230.6 66.3l-.5 .2v12.2l.5 .3M230.6 66.3h1M230.6 66.3v12.7M230.6 66.5h1M230.6 78.7h1M230.6 79h1M113 90.4h35.6v12.2h-35.6v-5.1a1 1 0 0 0 1-1 1 1 0 0 0-1-1zM113 89.1h35.6v14.8h-34.6l-1-1zM184.2 88.3h2.5v6.3h-2.5z"/>
<path d="M184.4 88.2h-.4v6.5h.4M185.4 87.6v.7M185.4 94.6v.7M186.5 88.2h.3v6.5h-.3M188.2 88.3h2.5v6.3h-2.5zM188.4 88.2h-.3v6.5h.3M189.5 87.6v.7M189.5 94.6v.7M190.5 88.2h.3v6.5h-.3M217.6 94.4v1.7M217.9 85.2h15v-.6h.3v14.4h-.3v-.7h-15zM217.9 94.3l1 1-1 1"/>
<path d="M221.1 85.1h-3.3v13.3h3.3M224.6 85.1h8.2v-.7h.5v14.7h-.5v-.7h-8.2M226.6 80.7h4M228.1 80.3l.5-.7 .5 .7M229.4 85.2v13.1"/>
</g>
<path d="M197 188.2l-.3 2M205.6 188.2l-.4 .1M205.7 190.1l-.5 .1M219.8 188.9h.7M220.6 188.2l-.4 .1-.1 .2-.2 1.7M221.8 188.9a.62 .62 0 0 0-.8 .4v.5v.2a.52 .52 0 0 0 .8 .1M227.7 188.9l-.2 1.3M227.7 188.2v.2M227.7 188.2l-.1 .1 .1 .1M227.7 188.2l.1 .1-.1 .1M240.9 188.2l-.3 2h1" fill="none" stroke="#000" stroke-width=".4"/>
<path d="M190.3 179.2l-.5 1.5M203.9 179.9h.5M203.9 179.2h.7M205.2 179.8l-.1 .2 .1 .5M190 180.3h.7M197.8 180.7l.5-1.5 .5 1.5M198 180.3h.7" fill="none" stroke="#000" stroke-width=".3"/>
<g fill="none" stroke="#575757" stroke-width=".14">
<path d="M106.7 62.2h62.2v5.7h1.3v-5.7h62.2v44.5h-62.2v-3.8h-1.3v3.8h-17.1v26.9h-23.9v-11.3a.89 .89 0 0 0-.9-.8 .89 .89 0 0 0-.9 .8v11.3h-14.3v-26.9h-5.1zM168.9 81.3h1.3v6.3h-1.3z"/>
<circle cx="134.6" cy="81.3" r="1.99"/>
<circle cx="204.5" cy="81.3" r="1.99"/>
</g>
<g font-size="2.8">
<text x="178" y="190.9">Title:</text>
<text x="187.7" y="190.9">16Kb</text>
<text x="197.6" y="190.9">ROM</text>
<text x="206.3" y="190.9">Cartridge</text>
<text x="222.3" y="190.9">for</text>
<text x="228.9" y="190.9">Sinclair</text>
</g>
<g font-size="2.1">
<text x="178" y="172">CERN Open</text>
<text x="178" y="169">Under</text>
<text x="185.8" y="169">license</text>
<text x="192.1" y="172">Hardware</text>
<text x="203.7" y="172">Licence</text>
<text x="213.5" y="172">Version</text>
<text x="222.9" y="172">2</text>
<text x="225.6" y="172">-</text>
<text x="228.8" y="172">Strongly</text>
<text x="239.3" y="172">Reciprocal</text>
<text x="178" y="178">IC2</text>
<text x="178" y="175">https://ohwr.org/cern_ohl_s_v2.txt</text>
<text x="182.9" y="178">should</text>
<text x="191.7" y="178">be</text>
<text x="195.6" y="178">27C128</text>
<text x="205.5" y="178">/</text>
<text x="208.4" y="178">W27C512</text>
<text x="178" y="184">Sheet:</text>
<text x="178" y="181.2">(C)</text>
<text x="183.2" y="181.2">2022</text>
<text x="190.7" y="181.2">Alvaro</text>
<text x="199.3" y="181.2">Alea</text>
<text x="205.8" y="181.2">Fdz.</text>
<text x="178" y="186.7">File:</text>
<text x="184.1" y="186.7">QL_mIce_Starmouse.kicad_pcb</text>
<text x="178" y="196.9">KiCad</text>
<text x="178" y="194.1">Size:</text>
<text x="184.7" y="194.1">A4</text>
<text x="185.7" y="196.9">E.D.A.</text>
<text x="193.3" y="196.9">8.0.3</text>
<text x="200" y="194.1">Date:</text>
<text x="207" y="194.1">2024-07-19</text>
<text x="263" y="194.3">Rev:</text>
<text x="263" y="196.9">Id:</text>
<text x="267.1" y="196.9">1/1</text>
<text x="269.4" y="194.3">0</text>
</g>
<g font-size="1.8">
<text x="35" y="11.9">1</text>
<text x="85" y="11.9">2</text>
<text x="135" y="11.9">3</text>
<text x="185" y="11.9">4</text>
<text x="235" y="11.9">5</text>
<text x="285" y="11.9">6</text>
<text x="10.3" y="35.9">A</text>
<text x="285.4" y="35.9">A</text>
<text x="10.3" y="85.9">B</text>
<text x="285.3" y="85.9">B</text>
<text x="10.3" y="135.9">C</text>
<text x="285.3" y="135.9">C</text>
<text x="10.3" y="185.9">D</text>
<text x="285.3" y="185.9">D</text>
<text x="35" y="199.9">1</text>
<text x="85" y="199.9">2</text>
<text x="135" y="199.9">3</text>
<text x="185" y="199.9">4</text>
<text x="235" y="199.9">5</text>
<text x="285" y="199.9">6</text>
</g>
<g font-size="1.4">
<text x="143.7" y="64.4">U3</text>
<text x="158.9" y="63.8">C2</text>
<text x="203.2" y="62.2">SW_SPDT</text>
<text x="204.1" y="64.6">SW1</text>
<text x="110.6" y="69.7" transform="rotate(-90 110.6 69.7)">C1</text>
<text x="113.8" y="71" transform="rotate(-90 113.8 71)">R1</text>
<text x="113.8" y="70.8" transform="rotate(-90 113.8 70.8)">10K</text>
<text x="118.2" y="71" transform="rotate(-90 118.2 71)">U2</text>
<text x="118.8" y="70.6">U2</text>
<text x="123.5" y="70.7">74LS10</text>
<text x="145.6" y="70.1" transform="rotate(-90 145.6 70.1)">U3</text>
<text x="154.6" y="69.3">10K</text>
<text x="155.1" y="69.3">R2</text>
<text x="158.9" y="66.3">C2</text>
<text x="160.8" y="69.3">R2</text>
<text x="172.9" y="66.1">C3</text>
<text x="177.6" y="66.9" transform="rotate(-90 177.6 66.9)">C3</text>
<text x="180.6" y="71.7" transform="rotate(-90 180.6 71.7)">K</text>
<text x="183" y="66.5">SolderJumper_2_Open</text>
<text x="189.8" y="70.2">JP1</text>
<text x="204.1" y="67.4">SW1</text>
<text x="208.9" y="69.2">NPN</text>
<text x="210.5" y="66.4">Q5</text>
<text x="210.5" y="71.3">Q3</text>
<text x="213.9" y="68.3">Q5</text>
<text x="218.2" y="67.6">Q4</text>
<text x="220.6" y="70.6">Q4</text>
<text x="221.8" y="67">NPN</text>
<text x="109.3" y="74.1" transform="rotate(-90 109.3 74.1)">C1</text>
<text x="111.8" y="75.4" transform="rotate(-90 111.8 75.4)">R1</text>
<text x="145.5" y="76.6" transform="rotate(-90 145.5 76.6)">74LS04</text>
<text x="154.6" y="76.9">10K</text>
<text x="154.6" y="73.1">10K</text>
<text x="155.1" y="76.9">R4</text>
<text x="155.1" y="73.1">R3</text>
<text x="160.8" y="76.9">R4</text>
<text x="160.8" y="73.1">R3</text>
<text x="178.5" y="77.7" transform="rotate(-90 178.5 77.7)">D1</text>
<text x="183.9" y="74">RP2040-Zero</text>
<text x="187.7" y="72">RZ1</text>
<text x="187.7" y="76">RZ1</text>
<text x="208.9" y="73.7">NPN</text>
<text x="210.7" y="76.3">Q1</text>
<text x="213.9" y="73.5">Q3</text>
<text x="217.7" y="73.4">Q2</text>
<text x="220.6" y="75.9">Q2</text>
<text x="227.1" y="73.6" transform="rotate(-90 227.1 73.6)">J7</text>
<text x="108.3" y="82">U1</text>
<text x="117.9" y="82">74LS133</text>
<text x="119.5" y="82">U1</text>
<text x="155.1" y="81.4">U5</text>
<text x="176.1" y="79.2" transform="rotate(-90 176.1 79.2)">1N4007</text>
<text x="176.5" y="82.5" transform="rotate(-90 176.5 82.5)">D1</text>
<text x="213.3" y="81.2">NPN</text>
<text x="213.9" y="78.4">Q1</text>
<text x="220.1" y="78.7">NPN</text>
<text x="227.7" y="82.6">J7</text>
<text x="233.4" y="80.2" transform="rotate(-90 233.4 80.2)">Conn_01x06_Socket</text>
<text x="156.9" y="89.5" transform="rotate(-90 156.9 89.5)">U5</text>
<text x="126.8" y="92.8">JLCJLCJLCJLC</text>
<text x="156.9" y="95.4" transform="rotate(-90 156.9 95.4)">74HCT373</text>
<text x="186.3" y="92.5" transform="rotate(-90 186.3 92.5)">22</text>
<text x="190.2" y="92.5" transform="rotate(-90 190.2 92.5)">22</text>
<text x="216" y="92.5">J1</text>
<text x="224.6" y="92.7" transform="rotate(-90 224.6 92.7)">J1</text>
<text x="228.4" y="94.2" transform="rotate(-90 228.4 94.2)">USB_A</text>
<text x="110.6" y="97.2">IC1</text>
<text x="129.8" y="97">27C128</text>
<text x="184.6" y="98.5">R6</text>
<text x="188.4" y="98.5">R5</text>
</g>
<g font-size="1.2">
<text x="110.5" y="70.4" transform="rotate(-90 110.5 70.4)">100n</text>
<text x="158.2" y="66.1">100n</text>
</g>
</svg>
